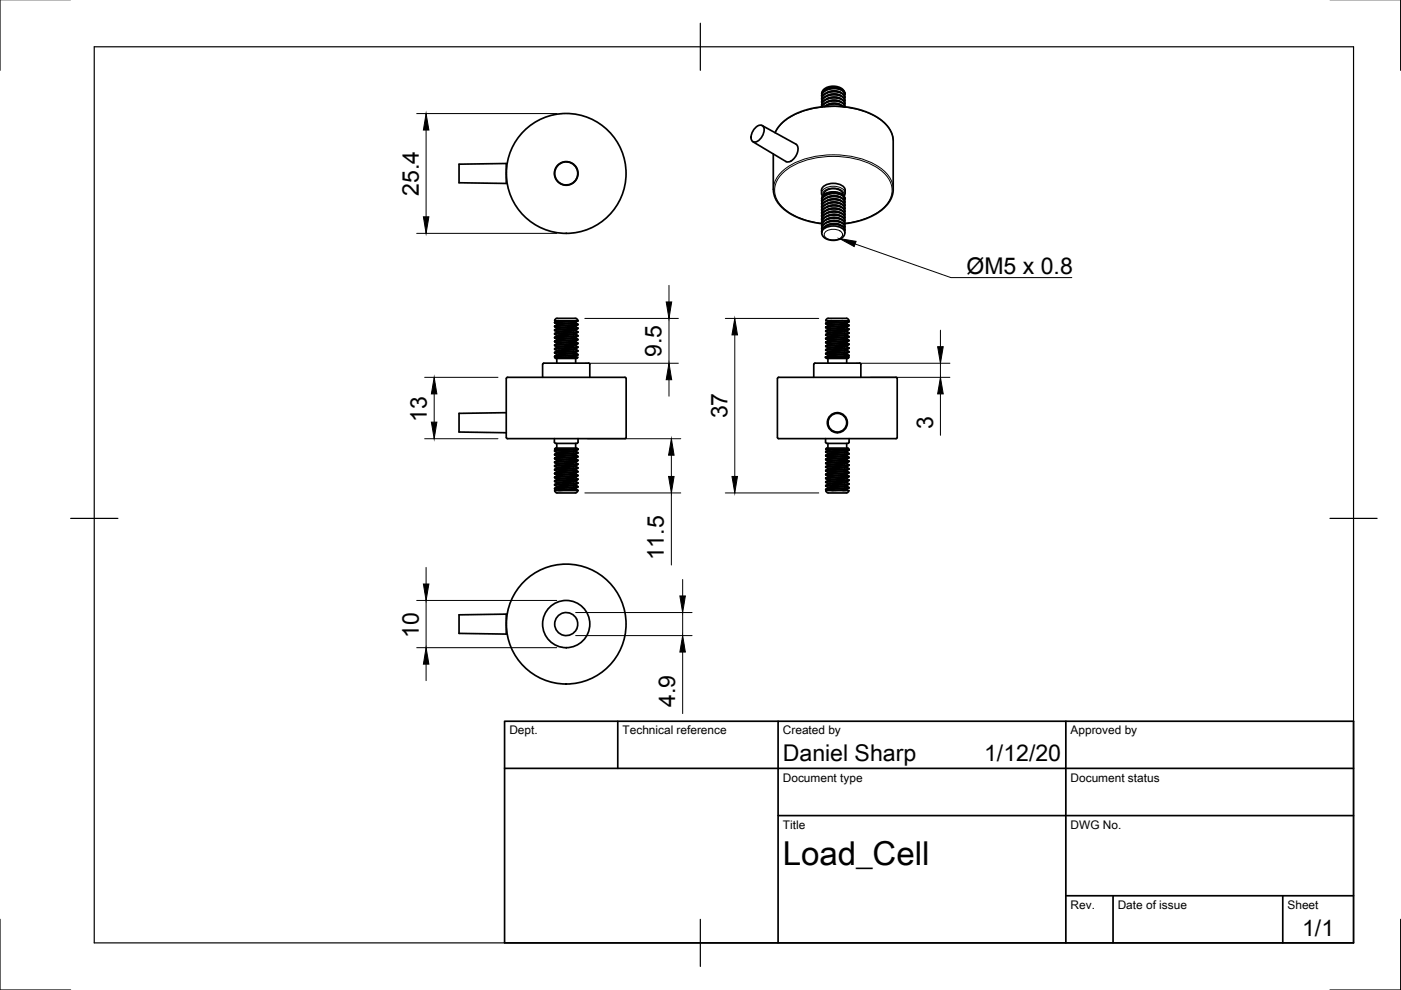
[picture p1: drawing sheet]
<svg xmlns="http://www.w3.org/2000/svg" width="297mm" height="210mm" viewBox="0 0 297 210" stroke-linecap="round" stroke-linejoin="round" font-family="sans-serif">
<!-- layer: Visible -->
<g fill="none" stroke="#000" stroke-width=".36">
<path d="M174.2 19.9l.2-.7 .4-.4 .8-.4 .8-.1h.9l.9 .3 .7 .7 .2 .6M178.2 19.6l-.6-.3h-.9l-1.4 .3M179.1 19.9l-.3-.6-.4-.3-1-.3h-1l-.7 .1-.9 .5-.5 .6-.1 .5M179.1 19.9a2.34 2.34 0 0 0-2.8-1.4l-.5 .1a1.53 1.53 0 0 0-1.5 1.5M179.1 19.9v.1M97.3 34.8l10-.1v4.2l-10-.2zM159.6 30l7 4.2M160.3 27a.99 .99 0 0 1 1.3-.4 .99 .99 0 0 1 .4 1.4l-.4 .9a1.61 1.61 0 0 1-2.1 1 2.39 2.39 0 0 1 .8-2.9zM161.6 26.6l7.1 4M164 32.7v7.8l.2 1.2 .7 1.3 1.3 1.4 2.4 1.5 2.9 1 2.7 .5M164.3 28.1l.7-1.1 1-1.1 2.2-1.5 3.4-1.3 3.7-.6 3.7 .1 3.5 .7 1.7 .6 1.7 .9 1.5 1.1 .7 .8 .9 1.3 .4 1.7v10.7l-.4 1.5-1.3 1.9-2 1.6-3.1 1.3-3.5 .7M168.7 30.6a2.18 2.18 0 0 1-.3 3l-1 .7-.8-.1"/>
<path d="M174.8 22.6l1.1-.5 1.2-.1 1.3 .3 .4 .3M174.9 22.6l.9-.4 1.2-.2 .9 .2 .8 .4M178.2 20.2l-1.5-.3-1.4 .4M178.2 20.9l-.7-.3h-.8l-1.4 .3M178.2 21.5l-.6-.2-1-.1-1.3 .4M178.2 22.2l-.7-.3h-.9l-1.3 .3M179 21v-.6l-.5-.6-.9-.3-1.1-.1-1.1 .3-.6 .4-.5 .6v.6M179 20.3l.1-.6-.6-.5-.9-.3-1-.1-1.2 .2-.6 .4-.5 .6v.6M179.1 22.3l-.1-.7-.6-.5-1.2-.3h-.8l-1 .2-.6 .4-.5 .6v.6M179.1 21.6l-.1-.6-.6-.6-1-.3h-1l-.9 .2-.7 .4-.5 .7v.5M179.1 20.6l-.2-.5-.8-.5-1.7-.2-1.5 .5-.6 .5-.1 .6M179.1 21.2l-.3-.6-.7-.4-1.7-.2-1.5 .5-.6 .6-.1 .6"/>
<path d="M179.1 21.9l-.2-.5-.5-.4-.9-.3h-.9l-.9 .1-.9 .4-.5 .6-.1 .5M179.1 22.6l-.2-.6-.8-.5-1.6-.2-1.6 .5-.6 .8 .4-.5 .8-.5 1.8-.2 1.3 .4 .4 .5 .1 .3M179.1 20.6v.1M179.1 21.2v.2M179.1 21.9v.1M179.1 22.6h.1M174.2 42.2l.2-.7 .7-.5 .9-.3h1l1.5 .4 .5 .6 .1 .6M174.3 42.3a1.52 1.52 0 0 1 1.4-1.4 3.1 3.1 0 0 1 3.3 .9l.1 .3-.3-.6-.7-.4-1.7-.1-.9 .1-.7 .4-.5 .5-.1 .6M174.6 48.6a3.4 3.4 0 0 1 4.4 .3v.9l-.6 .7-.8 .4-1.2 .1-1.1-.3-.9-.7-.2-.6zM174.7 41.2v.1M174.7 41.2a2.07 2.07 0 0 1 2.6-1.1 1.43 1.43 0 0 1 1.4 1.1M178.2 47.7l-.7-.3h-.8l-1.4 .3"/>
<path d="M178.2 47l-1.5-.3-1.4 .4M178.2 46.4l-.6-.2-.9-.1-1.4 .4M178.2 45.8l-.6-.3-.8-.1-1.5 .4M178.2 45.1l-.6-.3h-.8l-1.5 .3M178.2 44.4l-.8-.3h-.9l-1.2 .4M178.2 43.8l-.8-.3h-.9l-1.2 .3M178.2 43.1l-.8-.2-.8-.1-1.3 .4M178.2 42.5l-.8-.3h-.8l-1.3 .3M178.2 41.8l-.7-.2-.9-.1-1.3 .4M178.7 41.2v.1M179 48.4v-.6l-.5-.5-.7-.3-1.4-.1-1.2 .3-.5 .4-.4 .5v.7M179 47.8l.1-.6-.6-.5-.7-.4h-1.3l-1.1 .2-.6 .4-.5 .6v.6"/>
<path d="M179 45.2v-.6l-.5-.6-.8-.3-1.1-.1-1.1 .3-.8 .4-.4 .6v.6M179 44.5l.1-.6-.6-.6-.8-.2-1.1-.1-1.2 .2-.7 .4-.4 .6v.6M179.1 49.1l-.1-.7-.4-.4-.8-.3-1-.1-1.1 .1-.9 .4-.5 .6-.1 .5M179.1 47.1l-.1-.6-.5-.5-.7-.3-1.2-.1-1.2 .3-.6 .3-.5 .7v.5M179.1 46.5v-.5l-.6-.7-.9-.3h-1l-1.2 .2-.7 .4-.4 .6v.6M179.1 45.8l-.1-.7-.5-.4-.8-.3-1.1-.1-1.2 .2-.7 .5-.4 .6v.6M179.1 43.9l-.1-.7-.5-.5-.8-.3-1-.1-1.1 .2-.8 .4-.5 .7v.6M179.1 43.2l-.1-.6-.6-.6-1-.3h-1l-.9 .2-.7 .4-.5 .6v.6M179.1 42.6l-.1-.7-.6-.5-1.2-.4h-.8l-1 .3-.6 .3-.5 .7v.6M179.1 42.8l-.2-.5-.7-.5-1.6-.2-1.1 .2-.7 .4-.5 .5-.1 .6M179.1 43.5l-.2-.5-.8-.5-1.6-.3-1 .3-.7 .3-.5 .6-.1 .5M179.1 44.1l-.2-.5-.5-.4-1-.3h-.9l-.9 .2-.8 .4-.5 .5-.1 .6"/>
<path d="M179.1 44.8l-.2-.6-.7-.4-1.7-.2-.9 .1-.8 .4-.5 .6-.1 .5M179.1 45.4l-.2-.5-.7-.5-1.7-.2-.9 .2-.8 .4-.5 .5-.1 .6M179.1 46.1l-.2-.5-.7-.5-1.8-.2-1.5 .5-.6 .5-.1 .6M179.1 46.8l-.2-.6-.3-.3-.8-.3-1.2-.1-.9 .2-.8 .4-.6 .5-.1 .6M179.1 47.4l-.1-.5-.5-.4-.7-.2-1.2-.1-.9 .1-.8 .4-.6 .7-.1 .4M179.1 48.1l-.2-.6-.5-.3-.8-.3-1-.1-1.1 .2-.6 .4-.6 .6-.1 .5M179.1 48.7l-.2-.6-.8-.4-1.5-.2-1.1 .2-.7 .3-.5 .6-.1 .5M179.1 42.8v.1M179.1 43.5v.1M179.1 44.1v.1M179.1 44.8v.1M179.1 45.4v.1"/>
<path d="M179.1 46.1v.1M179.1 46.8v.1M179.1 47.4v.1M179.1 48.1v.1M179.1 48.7v.1M179.2 40.3v.9l-.3 .4M179.2 40.3a2.21 2.21 0 0 0-2.5-1.4 2.21 2.21 0 0 0-2.5 1.4v.8l.2 .5M115 77.3v2.7M117.6 75.7h.2M117.6 70.1l.4 .2M117.6 70.9l.4 .2M117.6 71.7l.4 .2"/>
<path d="M117.6 72.5l.4 .2M117.6 73.3l.4 .2M117.6 74.9l.4 .2M117.6 68.3v.1M117.6 69.1v.2M117.6 70.7v.2M117.6 71.5v.2M117.6 73.1v.2M117.6 73.9v.2M117.6 74.7v.2M117.6 75.5v.2M117.8 76h4.4"/>
<path d="M118 68v.1M118 68.7v.2M118 69.5v.2M118 71.1v.2M118 71.9v.2M118 72.7v.2M118 73.5v.2M118 74.3v.2M118 76v1M118.1 68.1l-.5 .2M118.1 68.9l-.5 .2M118.1 69.7l-.5 .2"/>
<path d="M118.1 71.3l-.5 .2M118.1 72.1l-.5 .2M118.1 72.9l-.5 .2M118.1 73.7l-.5 .2M118.1 74.5l-.5 .2M118.1 75.3l-.5 .2M118.4 68l-.3 .1M122 68.5l-3.9 .4M122 70.1l-3.8 .3-.6 .3M122 71.7l-3.9 .4M122 73.3l-3.9 .4M122 74.9l-3.9 .4"/>
<path d="M122 73.1v.2l.5 .2-4.9 .4M122 69.3l-3.9 .4M122 70.9l-3.9 .4M122 72.5l-3.9 .4M122 74.1l-3.9 .4M122 75.5v.2h-.3M122 68.3v.2l.5 .2M122 69.1v.2M122 69.9v.2l.5 .2M122 70.7v.2M122 71.5v.2l.5 .2M122 72.3v.2"/>
<path d="M122 73.9v.2M122 74.7v.2l.5 .2M122 76v1M122 69.3l.5 .2M122 70.9l.5 .2M122 72.5l.5 .2M122 74.1l.5 .2M122 75.7h.2M122.2 76l.3-.3h-4.9l.2 .3M122.3 68l-4.7 .3M122.3 68h.2M122.5 71.9l-4.5 .4-.4 .1"/>
<path d="M122.5 72.7l-4.9 .4M122.5 68.7l-4.9 .4M122.5 69.5l-4.6 .4h-.3v.2M122.5 70.3l-4.9 .4M122.5 71.1l-4.9 .4M122.5 74.3l-4.9 .4M122.5 75.1l-4.9 .4M122.5 68.1l-.7 .3-3.8 .3M122.5 68.9l-.7 .3-3.8 .3M122.5 69.7l-.6 .3-3.6 .2-.2 .1-.1 .2M122.5 70.5l-.6 .3-3.8 .3M122.5 71.3l-.6 .3-3.9 .3"/>
<path d="M122.5 72.1l-.6 .3-3.9 .3M122.5 72.9l-.7 .3-3.8 .3M122.5 73.7l-.7 .3-3.8 .3M122.5 74.5l-.6 .3-3.6 .2-.2 .1-.1 .2M122.5 75.3l-.5 .3-2.4 .1M122.5 75.3l-4.9 .4M122.5 74.5l-4.9 .4M122.5 73.7l-4.9 .4 .4 .2M122.5 72.7v.2h-.3l-4.6 .4M122.5 72.1l-4.9 .4M122.5 71.3l-4.9 .4M122.5 70.5l-4.9 .4"/>
<path d="M122.5 69.7l-4.9 .4M122.5 68.8l-4.9 .5 .4 .2M122.5 68l-4.9 .4 .4 .3M122.5 68h.1M122.5 68.7v.1M122.5 69.5v.2M122.5 70.3v.2M122.5 71.1v.2M122.5 71.9v.2M122.5 73.5v.2M122.5 74.3v.2M122.5 75.1v.2"/>
<path d="M122.5 68a1.09 1.09 0 0 0-1.4-.5h-1.8a2.06 2.06 0 0 0-1.6 .2l-.1 .3h4.7M124.8 77h-9.5l-.2 .2M124.8 77l.3 .2v2.8M175.1 75.7h.8M175.1 68.5v.2M175.1 69.3v.2M175.1 70.1v.1M175.1 70.9v.1M175.1 72.5v.2M175.1 73.3v.2M175.1 74.1v.2M175.1 74.9v.1"/>
<path d="M175.1 68.7l4.9-.4-.5 .2v.2M175.1 75.7l.2 .3M175.1 68.7l.4 .2M175.1 69.5l.4 .2M175.1 71.9l.4 .2M175.1 72.7l.4 .2M175.1 73.5l.4 .2M175.1 74.3l.4 .2M175.1 75.1l.4 .2M175.3 68l.2 .1M175.3 76h4.4M175.5 68.1v.2"/>
<path d="M175.5 69.7v.2M175.5 70.5v.2M175.5 71.3v.2M175.5 72.1v.2M175.5 72.9v.2M175.5 73.7v.2M175.5 74.5v.2M175.5 75.3v.2M175.5 76v1M175.5 68.3l-.4 .2M175.5 69.1l-.4 .2M175.5 69.9l-.4 .2"/>
<path d="M175.5 70.7l-.4 .2M175.5 71.5l-.4 .2M175.5 73.1l-.4 .2M175.5 73.9l-.4 .2M175.5 74.7l-.4 .2M175.5 75.5l-.4 .2M175.6 67.5h2.7a2.15 2.15 0 0 1 1.6 .2l.1 .3h-4.9a.45 .45 0 0 1 .5-.5M175.9 75.7h4.1l-.3 .3M176.4 68l-.9 .1M178.7 68l-3.2 .3M179.5 68.5l-3.8 .3-.2 .3M179.5 70.1l-4 .4"/>
<path d="M179.5 70.9l-4 .4M179.5 71.7l-4 .4M179.5 72.5l-4 .4M179.5 74.1l-4 .4M179.5 74.9l-4 .4M179.5 68.7l.5 .2-4.9 .4M179.5 69.5l.5 .3-4.9 .3M179.5 70.3l.5 .3-4.9 .3M179.5 71.1l.5 .2-4.6 .4h-.3v.2M179.5 71.9l.5 .3-4.9 .3M179.5 72.7l.5 .3-4.9 .3M179.5 73.5l.5 .3-4.9 .3"/>
<path d="M179.5 74.3l.5 .3-4.9 .3M179.5 75.1l.5 .2-4.9 .4M179.5 68.7l-3.9 .4M179.5 69.3v.2h-.2l-3.8 .4M179.5 70.3l-3.9 .4M179.5 71.1l-4 .4M179.5 71.9l-3.8 .3-.6 .3M179.5 72.7l-4 .4M179.5 73.5l-3.9 .4M179.5 74.1v.2l-.2 .1-3.8 .3M179.5 75.1l-3.9 .4M179.5 69.3l-4 .4"/>
<path d="M179.5 73.3l-4 .4M179.5 75.7h.1M179.5 73.3l.5-.2-4.9 .4M179.5 69.3l.5-.2-4.9 .4M179.5 73.3v.2M179.5 76v1M179.7 68l.3 .1-4.9 .4M180 72.3l-4.9 .4M180 69.9l-.5 .2v.2M180 70.7l-.5 .2v.2M180 71.5l-.5 .2v.2M180 72.3l-.5 .2v.2"/>
<path d="M180 74.7l-.5 .2v.2M180 75.5l-.5 .2M180 73.9l-.5 .2M180 75.3l-.1 .2-.5 .1-3.5 .1M180 74.5v.2h-.4l-4.5 .4M180 73.7l-.1 .2h-.4l-4.4 .4M180 71.3l-.4 .2-4.5 .4M180 70.5v.2h-.4l-4.5 .3 .4 .3M180 69.7l-.1 .2h-.4l-4.4 .3 .4 .3M180 68.1v.2M180 68.9v.2M180 72.2v.1"/>
<path d="M180 72.9v.2M107.3 87.5v4.3M107.3 87.5l-10 .1v4l10 .2M107.3 87.5l.1-7.3 .2-.2h24.9l.3 .2-.1 12.7-25.1 .1-.2-.2-.1-1M117.5 93l.1 .8 .2 .2M117.6 96.3v.2M117.6 97.1v.2M117.6 98v.1M117.6 98.8v.1M117.6 99.6v.1M117.6 98.1l.4 .2M117.6 97.3l.4 .2"/>
<path d="M117.6 96.5l.4 .2M117.6 95.7l.4 .2M117.8 94h4.5M118 94v1M118 95.3h.1M118 95.9v.2M118 96.7v.2M118 97.5v.2M118 98.3v.2M118 99.1v.2M118.1 95.3h.1M118.1 97.7l-.5 .2"/>
<path d="M118.1 95.3l-.5 .2M118.1 96.9l-.5 .2M118.1 98.5l-.5 .2M118.1 99.3l-.5 .2M121.7 95.3l-3.8 .2h-.3v.2M121.7 95.3h.8M122 98.9l-3.9 .4M122 97.3l-3.9 .4M122 95.7l-3.8 .3-.6 .3M122 99.7l-3.9 .4M122 98.1l-3.9 .4M122 96.5l-3.9 .4"/>
<path d="M122 98.1l.5 .3-4.9 .4M122 98.7v.2l.5 .3-4.9 .4M122 94v1M122 95.5v.2l.5 .2M122 96.3v.2M122 97.1v.2M122 97.9v.2M122 99.5v.2M122 99.7l.5 .2M122 97.3l.5 .2M122 96.5l.5 .2M122.5 96.7l-4.9 .4"/>
<path d="M122.5 97.5l-4.9 .5M122.5 99.3l-4.9 .4 .4 .2M122.5 98.5l-4.9 .4 .4 .2M122.5 97.7l-4.9 .4M122.5 96.9l-4.9 .4M122.5 96.1l-4.9 .4M122.5 95.3l-4.9 .4M122.5 99.3l-.6 .3-3.6 .3h-.3v.2M122.5 98.5l-.7 .3-3.8 .3M122.5 97.7l-.7 .3-3.8 .3M122.5 96.9l-.6 .3-3.9 .3M122.5 96.1l-.6 .3-3.9 .3"/>
<path d="M122.5 95.3l-.7 .3-3.8 .3M122.5 95.9l-4.9 .4M122.5 99.9l-4.9 .4M122.5 95.9v.2M122.5 96.7v.2M122.5 97.6v.1M122.5 98.4v.1M122.5 99.2v.1M122.5 99.9v.2M122.5 95.3l-.3-.3h-4.4l-.2 .3h4.1M122.6 93v.8l-.3 .2M165.1 80l25.1 .1v12.7l-.2 .2h-24.9"/>
<path d="M165.1 80l-.3 .2v12.6l.3 .2M172.5 80l.1-2.8 .2-.2h9.5l.2 .2v2.8M175 93v.8l.3 .2M175.1 95.8v.1M175.1 98.1v.2M175.1 98.9v.2M175.1 99.8v.1M175.1 98.3l4.9-.4-.5 .2v.2M175.1 99.9l.4 .2M175.1 99.1l.4 .2M175.1 98.3l.4 .2M175.1 97.5l.4 .2"/>
<path d="M175.1 96.7l.4 .2M175.2 95.1l4.5-.1 .3 .3h-4.9zM175.3 94h4.5M175.4 95.3h.1M175.5 94v1M175.5 95.3v.2M175.5 96.1v.2M175.5 96.9v.2M175.5 97.7v.2M175.5 98.5v.2M175.5 99.3v.2M175.5 95.5l-.4 .2"/>
<path d="M175.5 96.3l-.4 .2M175.5 98.7l-.4 .2M175.5 99.5l-.4 .2M175.8 95.3h-.3M178 95.3l-2.4 .2M179.5 99.8l-4 .3M179.5 98.1l-4 .4M179.5 96.5l-4 .4M179.5 98.9l-4 .4M179.5 97.3l-4 .4M179.5 95.8l-4 .3M179.5 99.9l-3.9 .4"/>
<path d="M179.5 98.9v.2l-.2 .1-3.7 .3M179.5 98.3l-3.9 .4M179.5 97.5l-3.8 .3-.6 .3M179.5 96.7l-3.8 .3-.6 .3M179.5 95.9l-3.9 .4M179.5 95.9l.5 .3-4.5 .3-.4 .2M179.5 96.7l.5 .3-4.6 .3h-.3v.2M179.5 97.5l.5 .3-4.9 .3M179.5 98.3l.5 .3-4.9 .3M179.5 99.1l.5 .3-4.9 .4M179.5 99.9l.5 .3-4.9 .4M179.5 94v1"/>
<path d="M179.5 95.7v.2M179.5 97.3v.2M179.8 95.3l.2 .1-4.9 .4M180 97.1l-4.9 .4M180 96.3l-.5 .2v.2M180 99.5l-.5 .2v.2M180 98.7l-.5 .2M180 97.1l-.5 .2M180 95.5l-.5 .3M180 99.3v.2h-.3l-4.6 .4M180 98.5l-.1 .2-.4 .1-4.4 .3M180 96.2v.1h-.4l-4.5 .4"/>
<path d="M180 95.3v.2h-.3l-4.6 .4 .4 .2M180 97v.1M180 97.7v.2M180 93v.8l-.2 .2M117.6 100.3v.2M117.6 101.1v.2M117.6 102v.1M117.6 103.7l.4 .2M117.6 102.9l.4 .2M117.6 101.3l.4 .2M117.6 100.5l.4 .2M118 101.5v.2"/>
<path d="M118 102.3v.2M118 103.1v.2M118 103.9v.1M118.1 101.7l-.5 .2M118.1 100.1l-.5 .2M118.1 100.9l-.5 .2M118.1 102.5l-.5 .2M118.1 103.3l-.5 .2M118.1 104.5h3.9M122 102.9l-3.9 .4M122 101.3l-3.9 .4M122 100.5l-3.9 .4"/>
<path d="M122 103.7l-3.6 .3M122 102.1l-3.9 .4M122 100.3v.2l.5 .2M122 101.1v.2l.5 .3M122 101.9v.2M122 102.7v.2l.5 .2M122 103.5v.2M122 103.7l.5 .2M122 102.1l.5 .2M122.3 104h-4.7l.2 .4 .3 .1M122.3 104h.2M122.5 101.6l-4.9 .4"/>
<path d="M122.5 102.3l-4.5 .4h-.4v.2M122.5 103.2v.1h-.4l-4.5 .4M122.5 102.5l-4.9 .4M122.5 101.7l-4.9 .4 .4 .2M122.5 100.9l-4.9 .4M122.5 100.1l-4.9 .4M122.5 103.3l-.7 .3-3.7 .3M122.5 102.5l-.7 .3-3.8 .3M122.5 101.7l-.6 .3-3.9 .3M122.5 100.9l-.6 .3-3.9 .3M122.5 100.1l-.6 .3-3.6 .3-.3 .2M122.5 100.7l-4.9 .4"/>
<path d="M122.5 103.1l-4.6 .4h-.3v.2M122.5 103.9l-.2 .1M122.5 100.7v.2M122.5 101.6v.1M122.5 102.4v.1M122.5 104h.1M122.5 104l-.2 .4-.3 .1M175.1 100.6v.1M175.1 101.4v.1M175.1 102.1v.2M175.1 102.9v.2M175.1 103.8v.1"/>
<path d="M175.1 103.1l4.9-.4-.5 .2v.2M175.1 103.9l.2 .1M175.1 103.1l.4 .2M175.1 102.3l.4 .2M175.5 100.1v.2M175.5 100.9v.2M175.5 101.7v.2M175.5 103.3v.2M175.5 100.3l-.4 .2M175.5 101.1l-.4 .2M175.5 101.9l-.4 .2M175.5 102.7l-.4 .2"/>
<path d="M175.5 103.5l-.4 .3M175.6 104.5h3.9M175.6 104.5l-.3-.1-.2-.4h4.9l-.3 .4-.2 .1M179.5 102.9l-4 .4M179.5 101.3l-4 .4M179.5 102.1l.5-.2-4.9 .4M179.5 101.5v-.2l.5-.2-4.9 .3 .4 .3M179.5 103.8l-3.1 .2M179.5 102.1l-3.7 .4h-.2l-.1 .2M179.5 100.5l-4 .4M179.5 103.9l-.8 .1M179.5 103.1l-3.9 .4"/>
<path d="M179.5 102.3l-4 .4M179.5 101.5l-3.9 .4M179.5 100.7l-4 .4M179.5 100.7l.5 .3-4.9 .4M179.5 101.5l.5 .3-4.9 .3M179.5 102.3l.5 .3-4.9 .3M179.5 103.1l.5 .3-4.9 .4M179.5 100.5v.2M179.5 102.1v.2M179.5 103.7v.2M179.5 103.9l.2 .1M180 103.5l-.5 .3"/>
<path d="M180 100.3l-.5 .2M180 103.3v.2h-.3l-4.6 .4M180 100.2v.1h-.4l-4.5 .4 .4 .2M180 101v.1M180 101.8v.1M180 102.5v.2M97.3 130.4l10-.2v4.2l-10-.1z"/>
<circle cx="120" cy="36.8" r="2.44"/>
<circle cx="120" cy="36.8" r="12.7"/>
<circle cx="120" cy="36.8" r="2.51"/>
<circle cx="177.5" cy="89.6" r="2.13"/>
<circle cx="177.5" cy="89.6" r="1.98"/>
<circle cx="120" cy="132.3" r="2.44"/>
<circle cx="120" cy="132.3" r="5"/>
<circle cx="120" cy="132.3" r="12.7"/>
</g>
<g fill="#000" stroke="#000" stroke-width=".21">
<circle cx="175.1" cy="75.7" r=".17"/>
<circle cx="122.5" cy="95.3" r=".17"/>
</g>
<!-- layer: Visible Narrow -->
<g fill="none" stroke="#000" stroke-width=".21">
<path d="M164.4 28.1a10.2 10.2 0 0 1 6.9-4.8 20 20 0 0 1 14.9 1.8 6 6 0 0 1 3.2 4.8M164 40.1a6 6 0 0 1 3.2-4.8 19.6 19.6 0 0 1 19 0 6 6 0 0 1 3.2 4.8M174.2 40.9a2.21 2.21 0 0 1 2.5-1.4 2.21 2.21 0 0 1 2.5 1.4M174.5 41.5a1.32 1.32 0 0 1 1.4-1.6 2.37 2.37 0 0 1 3 1.3v.3M174.9 49.2a2.57 2.57 0 0 1 3.7 .4 1.59 1.59 0 0 1-1.9 1.3 1.59 1.59 0 0 1-1.9-1.3zM179.1 42.1v.1M179.1 47.4a13 13 0 0 0 9.1-4.3 4.7 4.7 0 0 0-.9-6.6 17.1 17.1 0 0 0-13.5-3.1 13.3 13.3 0 0 0-8.4 3.9 4.6 4.6 0 0 0 .5 6.6 13.9 13.9 0 0 0 8.4 3.5M118.5 68v7.7M121.6 68v.2M121.6 68.4v.6M121.6 69.2v.6M121.6 70v.6"/>
<path d="M121.6 70.8v.6M121.6 71.6v.6M121.6 72.4v.6M121.6 73.2v.6M121.6 74v.6M121.6 74.8v.6M121.6 75.6v.1M176 68v.2M176 68.4v.6M176 69.2v.6M176 70v.6M176 70.8v.6"/>
<path d="M176 71.6v.6M176 72.4v.6M176 73.2v.6M176 74v.6M176 74.8v.6M176 75.6v.1M179.1 68v7.7M118.5 95.3v.3M118.5 95.8v.5M118.5 96.6v.5M118.5 97.4v.6M118.5 98.2v.6"/>
<path d="M118.5 99.1v.5M118.5 99.8v.5M121.6 95.3v.1M121.6 95.6v.6M121.6 96.4v.6M121.6 97.2v.6M121.6 98v.6M121.6 98.8v.6M121.6 99.6v.6M176 95.3v.1M176 95.6v.6M176 96.4v.6"/>
<path d="M176 97.2v.6M176 98v.6M176 98.8v.6M176 99.6v.6M179.1 95.3v.3M179.1 95.8v.6M179.1 96.6v.6M179.1 97.4v.6M179.1 98.2v.6M179.1 99v.6M179.1 99.8v.6M118.5 100.6v.5"/>
<path d="M118.5 101.4v.6M118.5 102.2v.6M118.5 103.1v.5M118.5 103.8v.2M121.6 100.4v.6M121.6 101.2v.6M121.6 102v.6M121.6 102.8v.6M121.6 103.6v.4M176 100.4v.6M176 101.2v.6M176 102v.6"/>
<path d="M176 102.8v.6M176 103.6v.4M179.1 100.6v.6M179.1 101.4v.6M179.1 102.2v.6M179.1 103v.6M179.1 103.8v.2"/>
</g>
<!-- layer: Border -->
<path d="M0 -.1v15M297 -.1v15M20 9.9h267v190h-267zM148.5 4.9v10M15 109.9h10M282 109.9h10M0 194.9v15h15M148.5 194.9v10M297 194.9v15h-15" fill="none" stroke="#000" stroke-width=".25"/>
<!-- layer: TitleBlock -->
<path d="M107 152.9h180v47h-180zM131 152.9v10M165 152.9v47M226 152.9v47M107 162.9h180M165 172.9h122M226 189.9h61M236 189.9v10M272 189.9v10" fill="none" stroke="#000" stroke-width=".36"/>
<!-- layer: Dimensions -->
<g fill="none" stroke="#000" stroke-width=".21">
<path d="M88.3 24.1h29.7M90.3 27.6v18.4M88.3 49.5h29.7M124 67.5h19.8M124 77h19.8M141.8 60.5v3.5M141.8 67.5v9.5M153.8 67.5h19.8M155.8 71v30M181.5 77h19.9M199.4 70v3.5M199.4 77v3"/>
<path d="M90 80h15.6M90 93h15.6M92.1 83.5v6M124.5 93h19.8M141.8 80.5v3.5M142.3 96.5v4.5M184.5 80h16.9M199.4 83.5v8.8M124 104.5h20.3M142.3 104.5v15.3M153.8 104.5h19.8M88.3 127.3h29.7"/>
<path d="M88.3 137.3h29.7M90.3 120.3v3.5M90.3 127.3v10M122 129.9h24.7M122 134.8h24.7M144.7 122.9v3.5M144.7 129.9v4.9M144.7 138.3v13M90.3 140.8v3.5"/>
</g>
<g fill="#000" stroke="#000" stroke-width=".21">
<path d="M90.3 24.1l.6 3.5h-1.1zM89.8 46h1.1l-.6 3.5zM141.2 64h1.2l-.6 3.5zM155.8 67.5l.6 3.5h-1.2zM198.8 73.5h1.2l-.6 3.5zM92.1 80l.5 3.5h-1.1zM91.5 89.5h1.1l-.5 3.5zM141.8 77l.6 3.5h-1.2zM142.3 93l.6 3.5h-1.1zM199.4 80l.6 3.5h-1.2zM141.8 101h1.1l-.6 3.5zM155.2 101h1.2l-.6 3.5z"/>
<path d="M89.8 123.8h1.1l-.6 3.5zM144.1 126.4h1.2l-.6 3.5zM144.7 134.8l.6 3.5h-1.2zM90.3 137.3l.6 3.5h-1.1z"/>
</g>
<!-- layer: Annotations -->
<path d="M178 50.6l3.5 .6-.4 1.1z" fill="#000" stroke="#000" stroke-width=".21"/>
<path d="M181.3 51.7l20.3 7.2h25.6" fill="none" stroke="#000" stroke-width=".21"/>
<text font-size="7" x="166" y="183.4">Load_Cell</text>
<g font-size="4.9">
<text x="88.8" y="41.5" transform="rotate(-90 88.8 41.5)">25.4</text>
<text x="204.9" y="58.2">ØM5 x 0.8</text>
<text x="140.3" y="75.7" transform="rotate(-90 140.3 75.7)">9.5</text>
<text x="90.5" y="89.4" transform="rotate(-90 90.5 89.4)">13</text>
<text x="154.2" y="88.7" transform="rotate(-90 154.2 88.7)">37</text>
<text x="197.8" y="91" transform="rotate(-90 197.8 91)">3</text>
<text x="140.8" y="118.8" transform="rotate(-90 140.8 118.8)">11.5</text>
<text x="88.8" y="135.2" transform="rotate(-90 88.8 135.2)">10</text>
<text x="143.2" y="149.9" transform="rotate(-90 143.2 149.9)">4.9</text>
<text x="166" y="161.4">Daniel Sharp</text>
<text x="208.7" y="161.4">1/12/20</text>
<text x="276.1" y="198.5">1/1</text>
</g>
<g font-size="2.5">
<text x="108" y="155.7">Dept.</text>
<text x="132" y="155.7">Technical reference</text>
<text x="166" y="155.7">Created by</text>
<text x="227" y="155.7">Approved by</text>
<text x="166" y="165.7">Document type</text>
<text x="227" y="165.7">Document status</text>
<text x="166" y="175.7">Title</text>
<text x="227" y="175.7">DWG No.</text>
<text x="227" y="192.7">Rev.</text>
<text x="237" y="192.7">Date of issue</text>
<text x="273" y="192.7">Sheet</text>
</g>
</svg>
